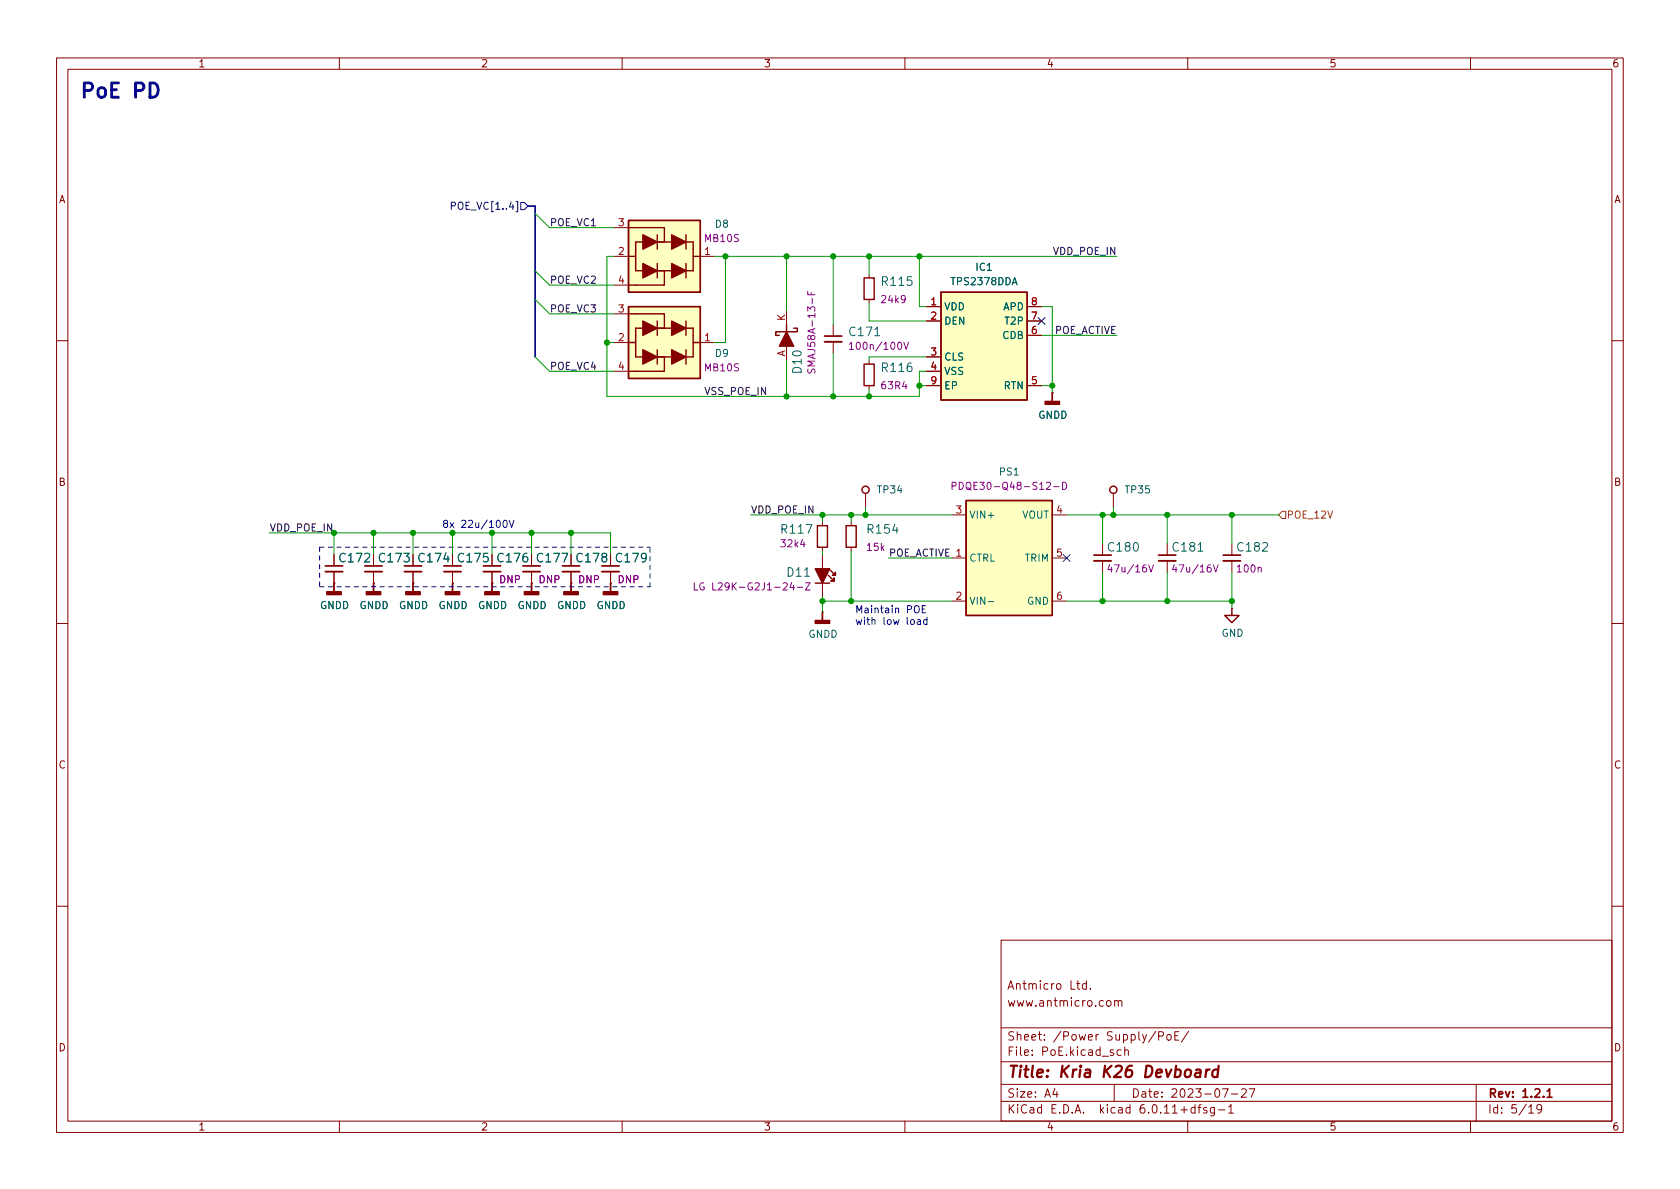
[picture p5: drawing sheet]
<svg xmlns="http://www.w3.org/2000/svg" width="297mm" height="210mm" viewBox="0 0 297 210" stroke-linecap="round" stroke-linejoin="round" font-family="sans-serif">
<g fill="none" stroke="#840000" stroke-width=".18">
<path d="M10 10.2h277v190.1h-277zM12 12.2h273v186.1h-273zM60 10.2v2M110 10.2v2M160 10.2v2M210 10.2v2M260 10.2v2M108.6 55.5h2.5M108.6 45.3h2.5M108.6 40.3h2.5M108.6 50.4h2.5M123.8 45.3h2.6"/>
<path d="M139.1 54.9v2.5M147.3 57.4v2M153.7 48.5v.6M153.7 53v.6M163.8 54.2h2.6M163.8 56.8h2.6M181.6 54.2h2.5M181.6 56.8h2.5M181.6 59.3h2.5M10 60.2h2M108.6 60.6h2.5M108.6 65.7h2.5"/>
<path d="M123.8 60.6h2.6M139.1 61.2v2.5M147.3 60.4v2.1M153.7 63.7v.7M153.7 68.2v.6M163.8 65.7h2.6M163.8 63.1h2.6M163.8 68.2h2.6M181.6 68.2h2.5M186.1 69.5h.1M285 60.2h2M59.1 98v2.1"/>
<path d="M66 98v2.1M73 98v2.1M80 98v2.1M87 98v2.1M94 98v2.1M101 98v2.1M107.9 98v2.1M145.4 92.3v.7M145.4 96.8v.6M145.4 98v2.6M150.5 92.3v.7M150.5 96.8v.6"/>
<path d="M153 87.2v2.6M168.3 98.7h2.5M168.3 91.1h2.5M186.1 98.7h2.5M186.1 91.1h2.5M194.9 96.1v2.1M194.9 99.2v2M196.8 87.2v2.6M206.4 96.1v2.1M206.4 99.2v2M217.8 96.1v2.1M217.8 99.2v2"/>
<path d="M10 110.2h2M59.1 103.1h.1M59.1 101.1v2M66 103.1h.1M66 101.1v2M73 103.1h.1M73 101.1v2M80 103.1h.1M80 101.1v2M87 103.1h.1M87 101.1v2M94 103.1h.1"/>
<path d="M94 101.1v2M101 103.1h.1M101 101.1v2M107.9 103.1h.1M107.9 101.1v2M145.4 108.2h.1M145.4 103.1v2.6M168.3 106.3h2.5M186.1 106.3h2.5M217.8 107.6h.1M285 110.2h2M10 160.2h2"/>
<path d="M177 166.3h108v32h-108zM186.9 174.1l.2-.2 .4 .2 .1 .5-.2 .3h-.3l-.2-.1zM195.8 177l.3-.1 .3 .3v.4l-.3 .3h-.3l-.2-.3v-.4zM197.1 177.1l.2-.2 .3 .1 .1 .9M197.1 176.9v1M197.7 177.1l.2-.2 .4 .1 .1 .9M285 160.2h2M60 198.3v2M110 198.3v2M160 198.3v2M177 194.8h108M177 191.8h108"/>
<path d="M177 187.8h108M177 181.8h108M182.5 186.5v.1M182.5 185.7v.1M184.6 183.8v.1M184.6 183v.1M193.8 182.9v1M194.2 182.9l-.3 .1-.1 .2M197 191.8v3M198.9 185.8l.2-.2 .3 .1 .1 .9M198.9 185.1v1.5M207.7 183.1h.5"/>
<path d="M208.4 182.4h-.7v1.5h.7M210 198.3v2M210.1 182.4l-1.2 1.9M215.4 196.3h1.2M217.2 195.8l.4-.5v1.5M217.2 196.8h.9M217.7 193.5h1.2M219.5 192.7l.6-.2 .2 .2 .1 .3-1 1h1M220.9 192.5h1l-.7 1.5M260 198.3v2M261 191.8v6.5M272.6 196l-.3 .3h-.3l-.3-.3 .2-.6 .4-.1 .2 .2a.99 .99 0 0 1-.3 1.3h-.3"/>
</g>
<g fill="none" stroke="#840000" stroke-width=".3">
<path d="M145.8 59.4h3M193.4 98.2h3.1M204.9 98.2h3M216.3 98.2h3M57.5 100.1h3.1M64.5 100.1h3.1M71.5 100.1h3M78.5 100.1h3M85.5 100.1h3M92.5 100.1h3M99.4 100.1h3.1M106.4 100.1h3.1"/>
<path d="M273.6 194h.8"/>
</g>
<g fill="#ffffc2" stroke="#ffffc2" stroke-width=".18">
<path d="M107.9 103.1v1.5z"/>
<path d="M111.1 54.2h12.7v12.7h-12.7z"/>
<path d="M87 103.1v1.5z"/>
<path d="M145.4 108.2v1.5z"/>
<path d="M101 103.1v1.5z"/>
<path d="M94 103.1v1.5z"/>
<path d="M59.1 103.1v1.5z"/>
<path d="M80 103.1v1.5z"/>
<path d="M66 103.1v1.5z"/>
<path d="M73 103.1v1.5z"/>
<path d="M111.1 39h12.7v12.7h-12.7z"/>
<path d="M186.1 69.5v1.5z"/>
<path d="M170.8 88.5h15.3v20.3h-15.3z"/>
<path d="M166.4 51.7h15.2v19h-15.2z"/>
</g>
<g fill="none" stroke="#840000" stroke-width=".25">
<path d="M111.1 39h12.7v12.7h-12.7zM111.1 54.2h12.7v12.7h-12.7zM111.1 55.5h6.4v2.5M111.1 40.3h6.4v2.5M111.1 45.3h1.3M113.7 42.8h-1.3v5.1h1.3M113.7 58h-1.3v5.1h1.3M116.2 58h2.5M116.2 41.5v2.6M116.2 46.6v2.5M116.2 56.8v2.5M116.2 47.9h2.5"/>
<path d="M116.2 42.8h2.5M117.5 47.9v2.5h-6.4M121.3 58h1.3v5.1h-1.3M121.3 41.5v2.6M121.3 46.6v2.5M121.3 56.8v2.5M121.3 42.8h1.3v5.1h-1.3M122.6 45.3h1.2M139.1 57.4v1.3M140.3 58h.7v.7h-3.8v.6h.6M152.8 49.1h1.8v3.9h-1.8zM166.4 51.7h15.2v19h-15.2z"/>
<path d="M111.1 60.6h1.3M116.2 63.1h2.5M116.2 61.8v2.6M117.5 63.1v2.6h-6.4M121.3 61.8v2.6M122.6 60.6h1.2M152.8 64.4h1.8v3.8h-1.8zM186.1 69.5v1.5M144.5 93h1.8v3.8h-1.8zM149.6 93h1.8v3.8h-1.8zM170.8 88.5h15.3v20.3h-15.3zM59.1 103.1v1.5"/>
<path d="M66 103.1v1.5M73 103.1v1.5M80 103.1v1.5M87 103.1v1.5M94 103.1v1.5M101 103.1v1.5M107.9 103.1v1.5M144.1 103.1h2.6M145.4 108.2v1.5M146.4 101.7l1 1v-.5v.5h-.5h.5M146.8 100.8l.9 .9v-.5v.5h-.5h.5M217.8 107.6v1.2h1.3l-1.3 1.3-1.3-1.3h1.3"/>
<circle cx="153" cy="86.6" r=".63"/>
<circle cx="196.8" cy="86.6" r=".63"/>
</g>
<g fill="#840000" stroke="#840000" stroke-width=".25">
<path d="M106.7 104.6h2.5v.6h-2.5z"/>
<path d="M113.7 61.8l2.5 1.3-2.5 1.3z"/>
<path d="M113.7 56.8l2.5 1.2-2.5 1.3z"/>
<path d="M118.7 61.8l2.6 1.3-2.6 1.3z"/>
<path d="M118.7 56.8l2.6 1.2-2.6 1.3z"/>
<path d="M85.7 104.6h2.6v.6h-2.6z"/>
<path d="M144.1 109.7h2.6v.5h-2.6z"/>
<path d="M99.7 104.6h2.5v.6h-2.5z"/>
<path d="M92.7 104.6h2.5v.6h-2.5z"/>
<path d="M57.8 104.6h2.5v.6h-2.5z"/>
<path d="M78.7 104.6h2.6v.6h-2.6z"/>
<path d="M139.1 58.7l1.2 2.5h-2.5z"/>
<path d="M64.8 104.6h2.5v.6h-2.5z"/>
<path d="M71.8 104.6h2.5v.6h-2.5z"/>
<path d="M113.7 46.6l2.5 1.3-2.5 1.2z"/>
<path d="M113.7 41.5l2.5 1.3-2.5 1.3z"/>
<path d="M118.7 46.6l2.6 1.3-2.6 1.2z"/>
<path d="M118.7 41.5l2.6 1.3-2.6 1.3z"/>
<path d="M144.1 100.6h2.6l-1.3 2.5z"/>
<path d="M184.8 71h2.5v.5h-2.5z"/>
</g>
<path d="M145.8 60.4h3M193.4 99.2h3.1M204.9 99.2h3M216.3 99.2h3M57.5 101.1h3.1M64.5 101.1h3.1M71.5 101.1h3M78.5 101.1h3M85.5 101.1h3M92.5 101.1h3M99.4 101.1h3.1M106.4 101.1h3.1" fill="none" stroke="#840000" stroke-width=".33"/>
<g fill="none" stroke="#840084" stroke-width=".18">
<path d="M142.8 51.5v.6h1.3M143.4 51.7v.4M143.6 52.7v1M160.1 52.8l-.3 .2h-.2l-.3-.2 .2-.5h.3l.2 .1a.84 .84 0 0 1-.3 1.1h-.2M158.8 60.6l.2-.1a.68 .68 0 0 1 .4 .6 .68 .68 0 0 1-.4 .7l-.2-.1-.1-.4zM159.8 60.5l.4 1.3 .4-1.3M159.9 67.4l-.3 .9h.8M141.9 95.4l-.3 .9h.7M185 85.4l.5-.1 .3 .3-.8 .9h.8M186.3 86.1h1M187.9 85.3a.64 .64 0 0 1 .7 .6 .64 .64 0 0 1-.7 .6zM203.1 99.9l.4 1.3 .4-1.3"/>
<path d="M214.5 99.9l.4 1.3 .5-1.3M140 103l-.3 .9h.8M140.3 103.5v.8M141 103.8h.9M142.4 103.1h.9l-.9 1.2h.9M222.4 100.4l.2-.1 .3 .1 .1 .8"/>
</g>
<path d="M154.7 59.4h.8M179 50.4l.4-1.3 .4 1.3M179.1 50h.6M211.8 97.5h.9M174.7 106.4h1" fill="none" stroke="#006464" stroke-width=".18"/>
<path d="M226.7 90.4h.6v1.3h-.6l-.6-.6z" fill="none" stroke="#725600" stroke-width=".18"/>
<path d="M91.2 35.6h.3v1.8h-.3M92.1 35.8h.6l.6 .6-.6 .7h-.6zM183.5 56.2l1.3 1.2M184.8 56.2l-1.3 1.2M188 98.1l1.2 1.2M189.2 98.1l-1.2 1.2" fill="none" stroke="#000084" stroke-width=".18"/>
<path d="M89.1 92.1l.1-.1a.68 .68 0 0 1 .5 .6 .68 .68 0 0 1-.5 .7l-.1-.1-.2-.4zM90 92l.5 1.3 .4-1.3M158.3 107.6l.2-.1 .3 .1 .1 .8M158.3 107.5v.9" fill="none" stroke="#0000c2" stroke-width=".18"/>
<path d="M56.5 96.8v7M56.5 96.8h58.4M56.5 103.8h58.4M114.9 103.8v-7" fill="none" stroke="#0000c2" stroke-width=".18" stroke-dasharray=".8 .8"/>
<path d="M93.3 36.4h1.3v26.7" fill="none" stroke="#000084" stroke-width=".3"/>
<g fill="none" stroke="#009600" stroke-width=".18">
<path d="M94.6 37.7l2.6 2.6h11.4M94.6 47.9l2.6 2.5h11.4M94.6 53l2.6 2.5h11.4M108.6 45.3h-1.3v24.8h55.3v-4.4h1.2M126.4 45.3h71.1M128.3 45.3v15.3h-1.9M139.1 45.3v9.6M147.3 45.3v12.1M153.7 45.3v3.2M153.7 53.6v3.2h10.1M162.6 45.3v8.9h1.2M184.1 54.2h2v15.3"/>
<path d="M184.1 59.3h13.4M94.6 63.1l2.6 2.6h11.4M107.3 60.6h1.3M139.1 63.7v6.4M147.3 62.5v7.6M153.7 68.8v1.3M162.6 68.2h1.2M163.8 63.1h-10.1v.6M184.1 68.2h2M47.6 94.2h60.3v3.8M59.1 94.2v3.8M66 94.2v3.8"/>
<path d="M73 94.2v3.8M80 94.2v3.8M87 94.2v3.8M94 94.2v3.8M101 94.2v3.8M132.7 91.1h35.6M145.4 91.1v1.2M145.4 97.4v.6M150.5 91.1v1.2M150.5 97.4v8.9M153 89.8v1.3M157.1 98.7h11.2"/>
<path d="M188.6 91.1h37.5M194.9 91.1v5M196.8 89.8v1.3M206.4 91.1v5M217.8 91.1v5M145.4 106.3h22.9M145.4 105.7v2.5M188.6 106.3h29.2M194.9 101.2v5.1M206.4 101.2v5.1M217.8 101.2v6.4"/>
</g>
<g fill="#009600" stroke="#009600" stroke-width=".18">
<circle cx="217.8" cy="106.3" r=".46"/>
<circle cx="217.8" cy="91.1" r=".46"/>
<circle cx="206.4" cy="91.1" r=".46"/>
<circle cx="194.9" cy="106.3" r=".46"/>
<circle cx="206.4" cy="106.3" r=".46"/>
<circle cx="150.5" cy="91.1" r=".46"/>
<circle cx="147.3" cy="45.3" r=".46"/>
<circle cx="139.1" cy="45.3" r=".46"/>
<circle cx="153" cy="91.1" r=".46"/>
<circle cx="145.4" cy="91.1" r=".46"/>
<circle cx="139.1" cy="70.1" r=".46"/>
<circle cx="147.3" cy="70.1" r=".46"/>
<circle cx="128.3" cy="45.3" r=".46"/>
<circle cx="145.4" cy="106.3" r=".46"/>
<circle cx="150.5" cy="106.3" r=".46"/>
<circle cx="107.3" cy="60.6" r=".46"/>
<circle cx="194.9" cy="91.1" r=".46"/>
<circle cx="196.8" cy="91.1" r=".46"/>
<circle cx="153.7" cy="70.1" r=".46"/>
<circle cx="186.1" cy="68.2" r=".46"/>
<circle cx="162.6" cy="68.2" r=".46"/>
<circle cx="162.6" cy="45.3" r=".46"/>
<circle cx="153.7" cy="45.3" r=".46"/>
<circle cx="94" cy="94.2" r=".46"/>
<circle cx="101" cy="94.2" r=".46"/>
<circle cx="87" cy="94.2" r=".46"/>
<circle cx="66" cy="94.2" r=".46"/>
<circle cx="73" cy="94.2" r=".46"/>
<circle cx="80" cy="94.2" r=".46"/>
<circle cx="59.1" cy="94.2" r=".46"/>
</g>
<g font-size="3.5" fill="#0000c2">
<text x="14" y="17.3">PoE</text>
<text x="23.5" y="17.3">PD</text>
</g>
<g font-size="2.8" fill="#840000">
<text x="178" y="191.2">Title:</text>
<text x="187.3" y="191.2">Kria</text>
<text x="195.2" y="191.2">K26</text>
<text x="202.9" y="191.2">Devboard</text>
</g>
<g font-size="2.1" fill="#006464">
<text x="155.6" y="51">R115</text>
<text x="149.9" y="59.9">C171</text>
<text x="142.2" y="66.3" transform="rotate(-90 142.2 66.3)">D10</text>
<text x="155.6" y="66.2">R116</text>
<text x="137.8" y="94.8">R117</text>
<text x="153.1" y="94.8">R154</text>
<text x="59.7" y="99.9">C172</text>
<text x="66.7" y="99.9">C173</text>
<text x="73.7" y="99.9">C174</text>
<text x="80.7" y="99.9">C175</text>
<text x="87.6" y="99.9">C176</text>
<text x="94.6" y="99.9">C177</text>
<text x="101.6" y="99.9">C178</text>
<text x="108.6" y="99.9">C179</text>
<text x="195.6" y="98">C180</text>
<text x="207" y="98">C181</text>
<text x="218.5" y="98">C182</text>
<text x="138.9" y="102.4">D11</text>
</g>
<g font-size="2.1" fill="#840000">
<text x="178" y="178.5">www.antmicro.com</text>
<text x="178" y="175.5">Antmicro</text>
<text x="189.1" y="175.5">Ltd.</text>
<text x="178" y="184.5">Sheet:</text>
<text x="186.2" y="184.5">/Power</text>
<text x="195.7" y="184.5">Supply/PoE/</text>
<text x="178" y="187.2">File:</text>
<text x="184.4" y="187.2">PoE.kicad_sch</text>
<text x="178" y="197.4">KiCad</text>
<text x="178" y="194.6">Size:</text>
<text x="184.7" y="194.6">A4</text>
<text x="185.7" y="197.4">E.D.A.</text>
<text x="194.6" y="197.4">kicad</text>
<text x="200" y="194.6">Date:</text>
<text x="201.8" y="197.4">6.0.11+dfsg-1</text>
<text x="207" y="194.6">2023-07-27</text>
<text x="263" y="194.6">Rev:</text>
<text x="263" y="197.4">Id:</text>
<text x="267.1" y="197.4">5/19</text>
<text x="269.1" y="194.6">1.2.1</text>
</g>
<g font-size="1.8" fill="#840000">
<text x="35" y="12.3">1</text>
<text x="85" y="12.3">2</text>
<text x="135" y="12.3">3</text>
<text x="185" y="12.3">4</text>
<text x="235" y="12.3">5</text>
<text x="285" y="12.3">6</text>
<text x="10.4" y="36.3">A</text>
<text x="285.4" y="36.3">A</text>
<text x="10.3" y="86.3">B</text>
<text x="285.3" y="86.3">B</text>
<text x="10.3" y="136.3">C</text>
<text x="285.3" y="136.3">C</text>
<text x="10.3" y="186.3">D</text>
<text x="285.3" y="186.3">D</text>
<text x="35" y="200.3">1</text>
<text x="85" y="200.3">2</text>
<text x="135" y="200.3">3</text>
<text x="185" y="200.3">4</text>
<text x="235" y="200.3">5</text>
<text x="285" y="200.3">6</text>
</g>
<text font-size="1.8" fill="#000084" x="79.4" y="37.5">POE_VC[1..4]</text>
<g font-size="1.8" fill="#0f0f0f">
<text x="97.2" y="40">POE_VC1</text>
<text x="186.1" y="45.1">VDD_POE_IN</text>
<text x="97.2" y="50.2">POE_VC2</text>
<text x="97.2" y="55.2">POE_VC3</text>
<text x="186.4" y="59">POE_ACTIVE</text>
<text x="97.2" y="65.4">POE_VC4</text>
<text x="124.5" y="69.8">VSS_POE_IN</text>
<text x="47.6" y="94">VDD_POE_IN</text>
<text x="132.7" y="90.8">VDD_POE_IN</text>
<text x="157.1" y="98.4">POE_ACTIVE 1</text>
</g>
<g font-size="1.8" fill="#a90000">
<text x="109.2" y="40">3</text>
<text x="109.2" y="45.1">2</text>
<text x="124.4" y="45.1">1</text>
<text x="109.2" y="50.2">4</text>
<text x="164.4" y="54">1</text>
<text x="182.2" y="54">8</text>
<text x="109.2" y="55.2">3</text>
<text x="138.8" y="56.8" transform="rotate(-90 138.8 56.8)">K</text>
<text x="164.4" y="56.5">2</text>
<text x="182.2" y="59">6</text>
<text x="182.2" y="56.5">7</text>
<text x="109.2" y="60.3">2</text>
<text x="109.2" y="65.4">4</text>
<text x="124.4" y="60.3">1</text>
<text x="138.8" y="63.1" transform="rotate(-90 138.8 63.1)">A</text>
<text x="164.4" y="62.9">3</text>
<text x="164.4" y="65.4">4</text>
<text x="164.4" y="67.9">9</text>
<text x="182.2" y="67.9">5</text>
<text x="168.9" y="90.8">3</text>
<text x="186.6" y="90.8">4</text>
<text x="186.6" y="98.4">5</text>
<text x="168.9" y="106">2</text>
<text x="186.6" y="106">6</text>
</g>
<g font-size="1.8" fill="#006464">
<text x="126.3" y="40.6">D8</text>
<text x="168" y="50.8">TPS2378DDA</text>
<text x="172.4" y="48.3">IC1</text>
<text x="166.9" y="55.2">VDD</text>
<text x="166.9" y="57.8">DEN</text>
<text x="177.3" y="55.2">APD</text>
<text x="177.5" y="57.8">T2P</text>
<text x="126.3" y="63.5">D9</text>
<text x="166.9" y="64.1">CLS</text>
<text x="177.1" y="60.3">CDB</text>
<text x="166.9" y="66.7">VSS</text>
<text x="166.9" y="69.2">EP</text>
<text x="177.4" y="69.2">RTN</text>
<text x="183.5" y="74.4">GNDD</text>
<text x="154.9" y="87.6">TP34</text>
<text x="176.5" y="84.5">PS1</text>
<text x="198.8" y="87.6">TP35</text>
<text x="171.3" y="92.1">VIN+</text>
<text x="180.7" y="92.1">VOUT</text>
<text x="171.3" y="99.7">CTRL</text>
<text x="181.1" y="99.7">TRIM</text>
<text x="171.3" y="107.3">VIN-</text>
<text x="181.5" y="107.3">GND</text>
<text x="56.5" y="108.1">GNDD</text>
<text x="63.5" y="108.1">GNDD</text>
<text x="70.5" y="108.1">GNDD</text>
<text x="77.5" y="108.1">GNDD</text>
<text x="84.5" y="108.1">GNDD</text>
<text x="91.4" y="108.1">GNDD</text>
<text x="98.4" y="108.1">GNDD</text>
<text x="105.4" y="108.1">GNDD</text>
<text x="142.9" y="113.2">GNDD</text>
<text x="215.9" y="113">GND</text>
</g>
<g font-size="1.8" fill="#840084">
<text x="124.4" y="43.2">MB10S</text>
<text x="155.6" y="54">24k9</text>
<text x="149.9" y="62.2">100n/100V</text>
<text x="124.4" y="66">MB10S</text>
<text x="144.5" y="66.3" transform="rotate(-90 144.5 66.3)">SMAJ58A-13-F</text>
<text x="155.6" y="69.2">63R4</text>
<text x="168" y="87">PDQE30-Q48-S12-D</text>
<text x="137.8" y="97.2">32k4</text>
<text x="153" y="97.8">15k</text>
<text x="195.6" y="101.6">47u/16V</text>
<text x="207" y="101.6">47u/16V</text>
<text x="218.4" y="101.6">100n</text>
<text x="88.2" y="103.5">DNP</text>
<text x="95.1" y="103.5">DNP</text>
<text x="102.1" y="103.5">DNP</text>
<text x="109.1" y="103.5">DNP</text>
<text x="122.4" y="104.8">LG L29K-G2J1-24-Z</text>
</g>
<g font-size="1.8" fill="#0000c2">
<text x="78.1" y="93.3">8x</text>
<text x="81.5" y="93.3">22u/100V</text>
<text x="151.1" y="108.4">Maintain</text>
<text x="151.1" y="110.5">with</text>
<text x="156.1" y="110.5">low</text>
<text x="160.2" y="108.4">POE</text>
<text x="160.3" y="110.5">load</text>
</g>
<text font-size="1.8" fill="#725600" x="227.4" y="92.1">POE_12V</text>
</svg>
